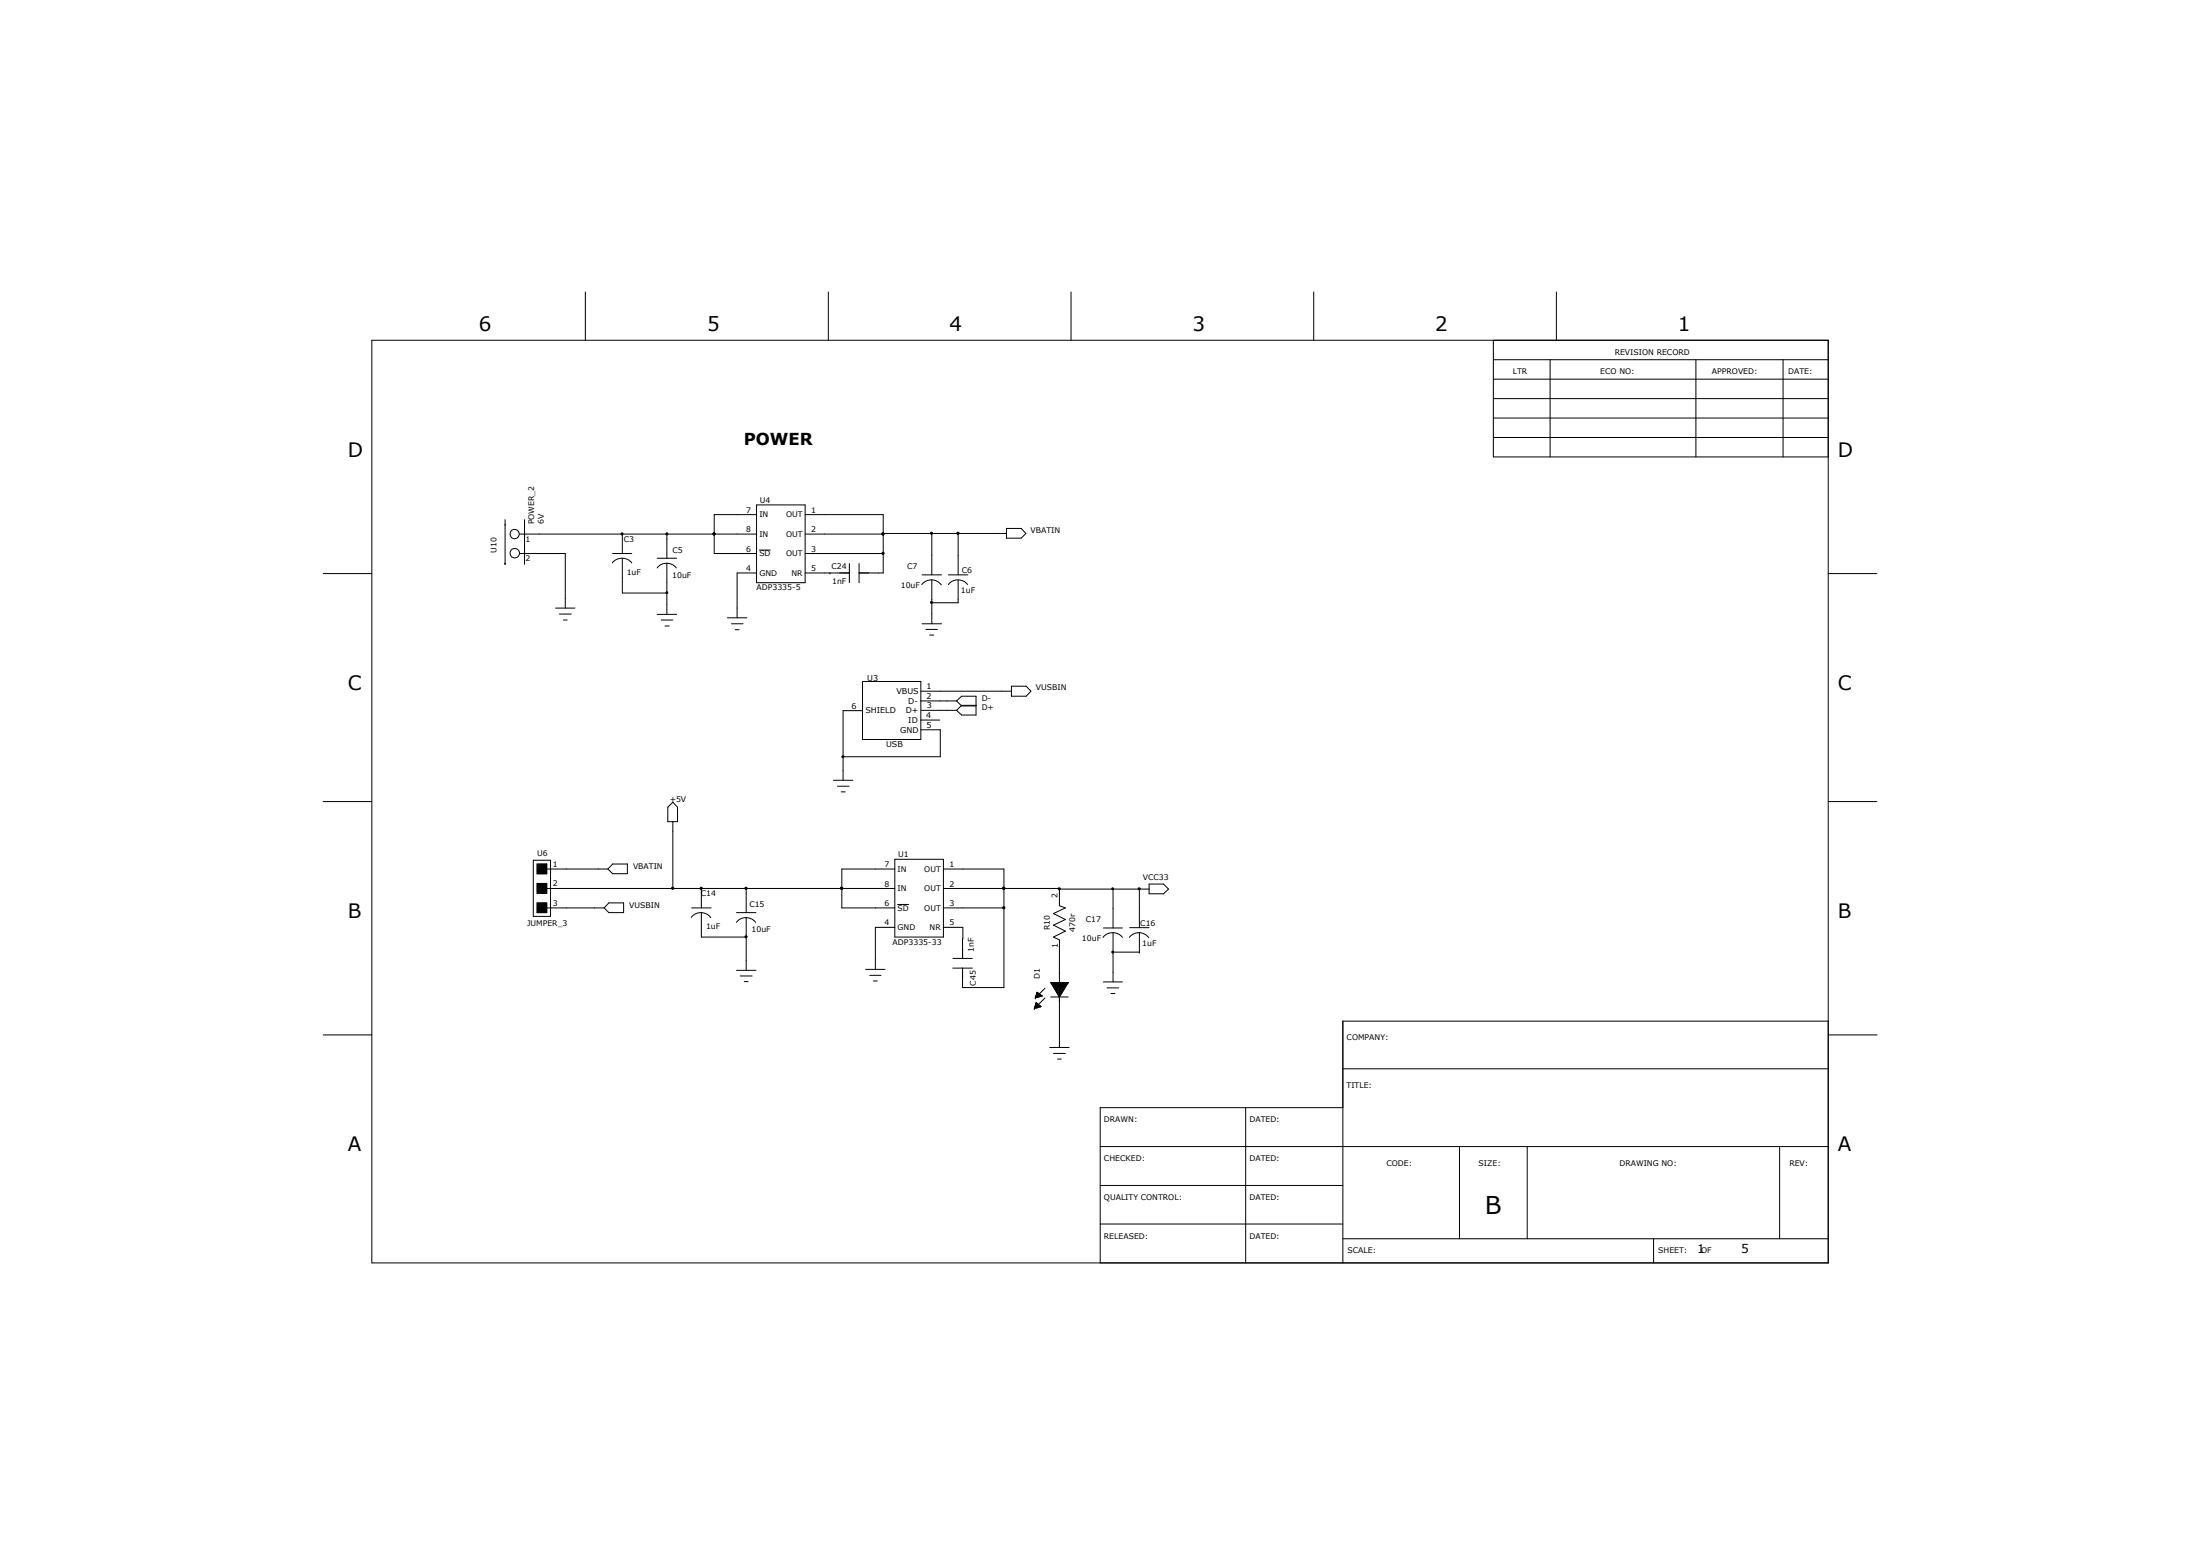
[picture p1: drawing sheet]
<svg xmlns="http://www.w3.org/2000/svg" width="297mm" height="210mm" viewBox="0 0 297 210" stroke-linecap="round" stroke-linejoin="round" font-family="sans-serif">
<g fill="none" stroke="#000" stroke-width=".14">
<path d="M79 39.4v6.5M111.8 39.4v6.5M144.6 39.4v6.5M177.4 39.4v6.5M210.1 39.4v6.5M50.2 45.9h196.6v124.6h-196.6zM201.6 48.6h45.2M201.6 51.2h45.2M201.6 56.4h45.2M201.6 59.1h45.2M201.6 45.9v15.8h45.2M201.6 53.8h45.2"/>
<path d="M209.3 48.6v13.1M229 48.6v13.1M240.7 48.6v13.1M43.6 77.4h6.6M68.2 76h.1M68.2 70.8h.1M68.2 70.1v5.9M70.1 72.1h32M70.1 74.7h6.2v7.4M70.8 76h.1M70.8 70.1v5.9M82.7 76a1.67 1.67 0 0 1 2.6 0"/>
<path d="M82.7 74.7h2.6M83.9 72h.2v.1l-.1 .1h-.1zM84 72.1h.1M84 72.1v2.6M84 75.4v4.7h6M88.7 76.7a1.63 1.63 0 0 1 2.6 0M88.7 75.4h2.7M89.9 72h.2l.1 .1-.2 .1h-.1zM89.9 79.9h.2v.2h-.2zM90 72.1v3.3M90 76v6.9M96.3 72h.2v.2h-.2z"/>
<path d="M96.4 72.1h.1M102.1 69.5h-5.7v5.2h5.7M102.1 68.2h6.6v10.5h-6.6zM102.1 77.3h-2.6v6.1M102.5 74.3h1.5M108.7 72.1h10.5M108.7 74.7h10.5M108.7 69.5h10.5v7.8h-3.2M108.7 77.3h6M112.1 77.3h.1M114.7 76.1v2.6M116 76.1v2.6"/>
<path d="M119.1 72h.2v.2h-.2zM119.1 74.6h.2v.2h-.2zM119.2 72.1h.1M119.2 72h16.7M124.5 78.9a1.64 1.64 0 0 1 2.6 .1M124.5 77.6h2.6M125.7 71.9h.1l.1 .1-.1 .1h-.1zM125.8 72v5.6M125.8 78.3v5.9M128.1 78.9a1.63 1.63 0 0 1 2.5 0M128.1 77.6h2.6M129.2 71.9h.2v.2h-.2z"/>
<path d="M129.4 72v5.6M129.4 78.3v3.1h-3.6M135.9 71.3h2l.6 .7-.6 .6h-2zM246.8 77.4h6.6M75 82.1h2.6M75.5 82.9h1.6M76.1 83.7h.5M88.7 82.9h2.7M89.3 83.7h1.5M89.8 84.5h.5M98.2 83.4h2.6M98.8 84.2h1.5"/>
<path d="M99.3 85h.5M116.5 92h7.8v7.8h-7.8zM116.5 95.9h-2.7v9.4M124.3 94.6h4.9M124.3 97.2h2.6M124.3 93.3h12.3M124.3 98.5h2.7v3.7h-13.2M124.4 95.9h4.8M124.5 84.2h2.6M125 85h1.6M125.5 85.7h.6M125.7 81.2h.1v.2h-.1z"/>
<path d="M129.2 94.6l.6-.6h2v2.5h-2l-.6-.6M129.2 94.6l.6 .7h2M131.8 95.2h-2l-.6 .7M136.6 92.6h2l.6 .7-.6 .7h-2zM43.6 108.2h6.6M72 116.1h2.3v7.6h-2.3zM72.5 116.6h1.3v1.3h-1.3zM72.5 119.3h1.3v1.3h-1.3zM72.5 119.9h1.3M72.5 119.8h1.3M72.5 119.6h1.3M72.5 119.5h1.3"/>
<path d="M72.5 119.4h1.3M72.5 117.8h1.3M72.5 117.6h1.3M72.5 117.5h1.3M72.5 117.4h1.3M72.5 117.3h1.3M72.5 117.1h1.3M72.5 117h1.3M72.5 116.9h1.3M72.5 116.8h1.3M72.6 116.6v1.3M72.6 119.3v1.3"/>
<path d="M72.8 116.6v1.3M72.8 119.3v1.3M72.9 116.6v1.3M72.9 119.3v1.3M73 116.6v1.3M73 119.3v1.3M73.1 116.6v1.3M73.1 119.3v1.3M73.3 116.6v1.3M73.3 119.3v1.3M73.4 116.6v1.3M73.4 119.3v1.3"/>
<path d="M73.5 116.6v1.3M73.5 119.3v1.3M73.7 116.6v1.3M73.7 119.3v1.3M73.8 116.6v1.3M73.8 119.3v1.3M73.8 117.3h8.3M73.8 119.9h47M82.7 116.6h2v1.3h-2l-.6-.6zM90.2 109l.6-.7 .7 .7v1.9h-1.3zM90.7 119.8h.2v.2h-.2zM90.8 110.9v9"/>
<path d="M94.6 119.8h.2v.2h-.2zM94.7 119.9h.1M94.7 119.9v2.7M100.6 119.8h.2v.2h-.2zM100.7 119.9v3.3M112.5 105.3h2.6M113.1 106.1h1.5M113.5 119.8h.2v.2h-.2zM113.6 106.9h.5M113.7 119.9h.1M113.7 102.1h.2l.1 .1-.2 .1-.1-.1zM120.8 116h6.6v10.5h-6.6z"/>
<path d="M120.8 117.3h-7.1v5.3h7.1M127.4 117.3h8.1v16h-5.5v-2.6M127.4 119.9h15.6v2.4l.8 .3-1.6 .7 1.6 .8-1.6 .8 1.6 .8-1.6 .8 .8 .4v14.5M135.4 119.8h.2v.2h-.2zM135.5 119.9h.1M142.9 119.9h.2l.1 .1-.2 .1h-.1zM150.1 119.9h.2v.2h-.2zM153.7 119.9h.2l.1 .1-.2 .1h-.1zM155.1 119.3h2l.7 .7-.7 .6h-2zM246.8 108.2h6.6M43.6 139.7h6.6M72.5 121.9h1.3v1.3h-1.3z"/>
<path d="M72.5 123h1.3M72.5 122.9h1.3M72.5 122.8h1.3M72.5 122.6h1.3M72.5 122.5h1.3M72.5 122.4h1.3M72.5 122.3h1.3M72.5 122.1h1.3M72.5 122h1.3M72.5 120.4h1.3M72.5 120.3h1.3M72.5 120.1h1.3"/>
<path d="M72.5 120h1.3M72.6 121.9v1.3M72.8 121.9v1.3M72.9 121.9v1.3M73 121.9v1.3M73.1 121.9v1.3M73.3 121.9v1.3M73.4 121.9v1.3M73.5 121.9v1.3M73.7 121.9v1.3M73.8 121.9v1.3M73.8 122.6h7.8"/>
<path d="M82.2 121.9h2v1.3h-2l-.6-.6zM93.3 123.8a1.64 1.64 0 0 1 2.7 .1M93.4 122.6h2.6M94.7 123.2v3.3h6M99.4 124.5a1.63 1.63 0 0 1 2.6 0M99.4 123.2h2.7M99.4 131h2.7M99.9 131.7h1.7M100.5 132.5h.5M100.6 126.4h.2h.1l-.2 .2-.1-.1zM100.7 126.5h.1M100.7 123.9v7.1"/>
<path d="M116.9 130.9h2.6M117.4 131.7h1.6M117.9 132.4h.5M120.8 125.2h-2.6v5.7M121.2 122.1h1.5M127.4 122.6h8.1M127.4 125.2h2.6v4.2M128.6 130.7h2.7M128.6 129.4h2.7M135.4 122.4h.2v.2h-.2zM135.5 122.6h.1M139.7 136.1h.1"/>
<path d="M139.7 136h.5M139.7 135.9h.8M139.7 135.8v.3M139.8 134.7h.1M139.8 135.8h.6M139.8 134.6h.5M139.8 135.6h.4v.4M139.9 134.5h.8M139.9 134.4v.3M139.9 135.4v.7M139.9 135.5h.2M139.9 135.3h.1"/>
<path d="M139.9 134.3h.6v.2M139.9 135.3l-.2 .8M139.9 135.3l.5 .5M140 134.2h.4M140 134.1h.2M140 134v.6M140 135.4v.7M140 133.9h.1M140 133.9l-.2 .8M140 133.9l.7 .6M140.1 134v.6M140.1 135.6v.4"/>
<path d="M140.2 134.1v.4M140.4 134.2v.3M140.4 135.8v.1M140.4 135.8l.1 .1M140.5 135.8v.1M140.5 135.9l-.8 .2M140.7 134.4v.1M140.7 134.5l-.9 .2M141.1 133.4l-1.3 1.3M141.1 134.7l-1.3 1.3M141.9 134.6h2.3M141.9 132.6h2.3l-1.2 2z"/>
<path d="M141.9 132.8h2.2M142 132.6v.2M142.1 132.6v.4h1.9M142.2 133.1h1.7M142.2 133.3h1.6M142.2 132.6v.6M142.4 133.4h1.4M142.4 132.6v.8M142.5 132.6v1h1.1M142.6 133.8h.9M142.6 132.6v1.3M142.7 134.1h.7"/>
<path d="M142.7 132.6v1.5M142.9 132.6v1.7h.3M143 134.5h.1M143 134.6h.1M143 120.6h.1M143 120h.1M143 120h12.1M143.2 132.6v1.8M143.3 132.6v1.6h-.5M143.4 132.6v1.3h-.7M143.5 132.6v1.1M143.7 132.6v.9h-1.3"/>
<path d="M143.8 132.6v.7M143.9 132.6v.5M144.1 132.6v.3h-2.1M144.2 132.6h.1M148.9 126.5a1.67 1.67 0 0 1 2.6 0M149 125.3h2.5M149 132.5h2.5M149.5 133.3h1.5M150 134.1h.5M150.1 128.4h.2v.2h-.2zM150.3 128.5h.1M150.3 120v5.3"/>
<path d="M150.3 125.9v6.6M150.3 128.5h3.5M152.5 126.5a1.64 1.64 0 0 1 2.6 .1M152.5 125.2h2.6M153.8 120h.1M153.8 128.5h.1M153.8 120v5.2M153.8 125.9v2.6M246.8 137.8h-65.5v32.7M246.9 139.7h6.5M141.7 141.4h2.7M142.2 142.2h1.6"/>
<path d="M142.8 143h.5M148.5 154.8h98.3M168.2 149.5v21M181.3 144.3h65.5M181.3 149.5h-32.8v21M197.1 154.8v12.4M206.2 154.8v12.4M240.3 154.8v12.4M148.5 160h32.8M148.5 165.2h32.8M181.3 167.2h65.5M223.3 167.2v3.3"/>
<circle cx="69.5" cy="72.1" r=".63"/>
<circle cx="69.5" cy="74.7" r=".64"/>
</g>
<g fill="#000">
<path d="M83.9 72h.2v.1l-.1 .1h-.1z" fill-rule="evenodd"/>
<path d="M89.9 72h.2l.1 .1-.2 .1h-.1z" fill-rule="evenodd"/>
<path d="M96.3 72h.2v.2h-.2z" fill-rule="evenodd"/>
<path d="M96.3 72h.2v.2h-.2z" fill-rule="evenodd"/>
<path d="M119.1 72h.2v.2h-.2z" fill-rule="evenodd"/>
<path d="M119.1 72h.2v.2h-.2z" fill-rule="evenodd"/>
<path d="M119.1 74.6h.2v.2h-.2z" fill-rule="evenodd"/>
<path d="M125.7 71.9h.1l.1 .1-.1 .1h-.1z" fill-rule="evenodd"/>
<path d="M129.2 71.9h.2v.2h-.2z" fill-rule="evenodd"/>
<path d="M89.9 79.9h.2v.2h-.2z" fill-rule="evenodd"/>
<path d="M125.7 81.2h.1v.2h-.1z" fill-rule="evenodd"/>
<path d="M90.7 119.8h.2v.2h-.2z" fill-rule="evenodd"/>
<path d="M94.6 119.8h.2v.2h-.2z" fill-rule="evenodd"/>
<path d="M100.6 119.8h.2v.2h-.2z" fill-rule="evenodd"/>
<path d="M113.5 119.8h.2v.2h-.2z" fill-rule="evenodd"/>
<path d="M113.5 119.8h.2v.2h-.2z" fill-rule="evenodd"/>
<path d="M113.7 102.1h.2l.1 .1-.2 .1-.1-.1z" fill-rule="evenodd"/>
<path d="M135.4 119.8h.2v.2h-.2z" fill-rule="evenodd"/>
<path d="M135.4 119.8h.2v.2h-.2z" fill-rule="evenodd"/>
<path d="M142.9 119.9h.2l.1 .1-.2 .1h-.1z" fill-rule="evenodd"/>
<path d="M150.1 119.9h.2v.2h-.2z" fill-rule="evenodd"/>
<path d="M153.7 119.9h.2l.1 .1-.2 .1h-.1z" fill-rule="evenodd"/>
<path d="M100.6 126.4h.2h.1l-.2 .2-.1-.1z" fill-rule="evenodd"/>
<path d="M135.4 122.4h.2v.2h-.2z" fill-rule="evenodd"/>
<path d="M150.1 128.4h.2v.2h-.2z" fill-rule="evenodd"/>
</g>
<text font-size="3.3" x="200.5" y="163.9">B</text>
<g font-size="2.7">
<text x="64.6" y="44.7">6</text>
<text x="95.5" y="44.7">5</text>
<text x="128.2" y="44.7">4</text>
<text x="161" y="44.7">3</text>
<text x="193.8" y="44.7">2</text>
<text x="226.5" y="44.7">1</text>
<text x="46.9" y="61.7">D</text>
<text x="248.2" y="61.7">D</text>
<text x="46.9" y="93.1">C</text>
<text x="248.2" y="93.1">C</text>
<text x="46.9" y="124">B</text>
<text x="248.2" y="124">B</text>
<text x="46.9" y="155.4">A</text>
<text x="248.2" y="155.4">A</text>
</g>
<text font-size="2.2" x="100.4" y="60.1">POWER</text>
<g font-size="1.6">
<text x="229.1" y="169.2">1</text>
<text x="235.1" y="169.2">5</text>
</g>
<g font-size="1.1">
<text x="115" y="95.7">6</text>
<text x="117.1" y="91.9">U3</text>
<text x="121" y="93.7">VBUS</text>
<text x="122.6" y="95">D-</text>
<text x="125.1" y="93">1</text>
<text x="125.1" y="94.4">2</text>
<text x="125.1" y="95.6">3</text>
<text x="116.8" y="96.3">SHIELD</text>
<text x="119.6" y="100.9">USB</text>
<text x="121.5" y="98.9">GND</text>
<text x="122.3" y="96.3">D+</text>
<text x="122.6" y="97.6">ID</text>
<text x="125" y="96.9">4</text>
<text x="125.1" y="98.3">5</text>
</g>
<g font-size="1">
<text x="218" y="47.9">REVISION RECORD</text>
<text x="204.3" y="50.5">LTR</text>
<text x="216.1" y="50.5">ECO NO:</text>
<text x="231.1" y="50.5">APPROVED:</text>
<text x="241.4" y="50.5">DATE:</text>
<text x="72.1" y="70.8" transform="rotate(-90 72.1 70.8)">POWER_2</text>
<text x="73.4" y="70.8" transform="rotate(-90 73.4 70.8)">6V</text>
<text x="100.8" y="69.2">7</text>
<text x="100.8" y="71.8">8</text>
<text x="102.5" y="69.8">IN</text>
<text x="102.6" y="67.9">U4</text>
<text x="106.1" y="69.8">OUT</text>
<text x="109.5" y="69.2">1</text>
<text x="109.5" y="71.8">2</text>
<text x="139.1" y="71.9">VBATIN</text>
<text x="67.1" y="74.6" transform="rotate(-90 67.1 74.6)">U10</text>
<text x="70.9" y="73.1">1</text>
<text x="70.9" y="75.7">2</text>
<text x="84.2" y="73.2">C3</text>
<text x="84.6" y="77.6">1uF</text>
<text x="90.8" y="78">10uF</text>
<text x="90.8" y="74.6">C5</text>
<text x="100.8" y="77.1">4</text>
<text x="100.8" y="74.5">6</text>
<text x="102.5" y="77.7">GND</text>
<text x="102.5" y="75.1">SD</text>
<text x="102.5" y="72.5">IN</text>
<text x="106.1" y="72.5">OUT</text>
<text x="106.1" y="75.1">OUT</text>
<text x="106.8" y="77.7">NR</text>
<text x="109.5" y="74.5">3</text>
<text x="109.5" y="77.1">5</text>
<text x="112.3" y="76.8">C24</text>
<text x="122.5" y="76.8">C7</text>
<text x="129.9" y="77.3">C6</text>
<text x="102.1" y="79.7">ADP3335-5</text>
<text x="112.3" y="78.8">1nF</text>
<text x="121.6" y="79.4">10uF</text>
<text x="129.7" y="80.1">1uF</text>
<text x="132.5" y="95.9">D+</text>
<text x="132.5" y="94.6">D-</text>
<text x="139.9" y="93.2">VUSBIN</text>
<text x="90.4" y="108.2">+5V</text>
<text x="72.5" y="115.6">U6</text>
<text x="74.6" y="117.1">1</text>
<text x="74.6" y="119.6">2</text>
<text x="85.5" y="117.3">VBATIN</text>
<text x="119.4" y="117.1">7</text>
<text x="119.4" y="119.7">8</text>
<text x="121.2" y="117.7">IN</text>
<text x="121.3" y="115.7">U1</text>
<text x="124.8" y="117.7">OUT</text>
<text x="128.2" y="117.1">1</text>
<text x="128.2" y="119.7">2</text>
<text x="154.3" y="118.8">VCC33</text>
<text x="71.2" y="125">JUMPER_3</text>
<text x="74.6" y="122.3">3</text>
<text x="85" y="122.6">VUSBIN</text>
<text x="94.6" y="120.9">C14</text>
<text x="95.3" y="125.4">1uF</text>
<text x="101.2" y="122.4">C15</text>
<text x="101.5" y="125.8">10uF</text>
<text x="119.4" y="124.9">4</text>
<text x="119.4" y="122.3">6</text>
<text x="121.2" y="125.6">GND</text>
<text x="121.2" y="122.9">SD</text>
<text x="121.2" y="120.3">IN</text>
<text x="124.8" y="120.3">OUT</text>
<text x="124.8" y="122.9">OUT</text>
<text x="125.5" y="125.6">NR</text>
<text x="128.2" y="122.3">3</text>
<text x="128.2" y="124.9">5</text>
<text x="141.7" y="125.6" transform="rotate(-90 141.7 125.6)">R10</text>
<text x="142.8" y="121.2" transform="rotate(-90 142.8 121.2)">2</text>
<text x="145.2" y="125.8" transform="rotate(-90 145.2 125.8)">470r</text>
<text x="146.6" y="124.5">C17</text>
<text x="154" y="125">C16</text>
<text x="120.5" y="127.5">ADP3335-33</text>
<text x="131.5" y="128.5" transform="rotate(-90 131.5 128.5)">1nF</text>
<text x="142.8" y="128" transform="rotate(-90 142.8 128)">1</text>
<text x="146.1" y="127.1">10uF</text>
<text x="154.2" y="127.7">1uF</text>
<text x="131.7" y="133.1" transform="rotate(-90 131.7 133.1)">C45</text>
<text x="140.4" y="132.2" transform="rotate(-90 140.4 132.2)">D1</text>
<text x="181.8" y="140.3">COMPANY:</text>
<text x="181.8" y="146.9">TITLE:</text>
<text x="149.1" y="151.5">DRAWN:</text>
<text x="168.7" y="151.5">DATED:</text>
<text x="149.1" y="156.7">CHECKED:</text>
<text x="149.1" y="162">QUALITY CONTROL:</text>
<text x="168.7" y="156.7">DATED:</text>
<text x="168.7" y="162">DATED:</text>
<text x="187.2" y="157.4">CODE:</text>
<text x="199.6" y="157.4">SIZE:</text>
<text x="218.6" y="157.4">DRAWING NO:</text>
<text x="241.6" y="157.4">REV:</text>
<text x="149.1" y="167.2">RELEASED:</text>
<text x="168.7" y="167.2">DATED:</text>
<text x="181.9" y="169.2">SCALE:</text>
<text x="223.9" y="169.2">SHEET:</text>
<text x="229.7" y="169.2">OF</text>
</g>
</svg>
